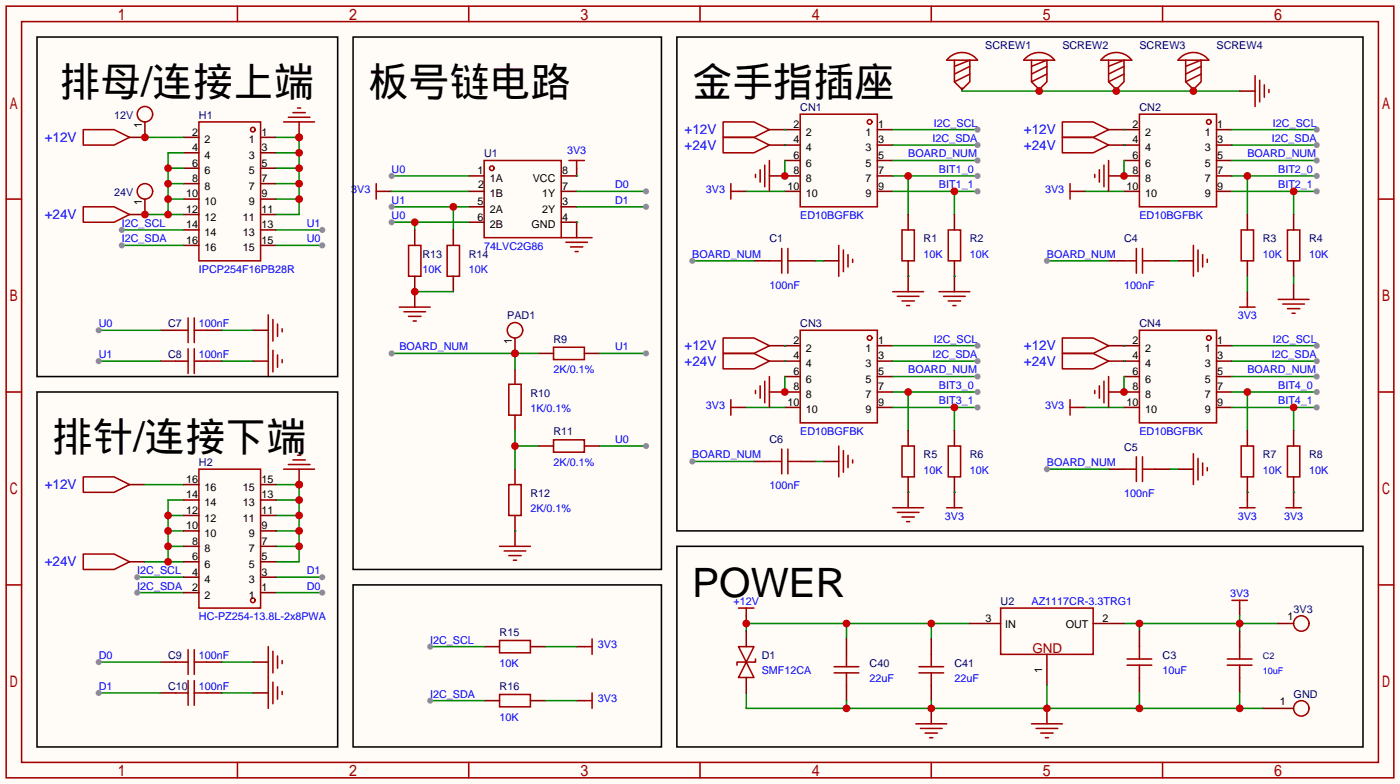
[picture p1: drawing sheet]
<svg xmlns="http://www.w3.org/2000/svg" width="231mm" height="129mm" viewBox="0 0 231 129" stroke-linecap="round" stroke-linejoin="round" font-family="sans-serif">
<path d="M0 0h230.6v129h-230.6z" fill="#fffcf7"/>
<g fill="none" stroke="#a10000" stroke-width=".25">
<path d="M1 1h228.6v127h-228.6zM3.6 3.6h223.5v121.9h-223.5zM39.1 1v2.6M77.2 1v2.6M115.3 1v2.6M131.8 18.8h12.7v15.2h-12.7zM153.4 1v2.6M187.7 18.8h12.7v15.2h-12.7zM191.5 1v2.6M1 32.8h2.6M227.1 32.8h2.5M131.8 54.4h12.7v15.2h-12.7z"/>
<path d="M187.7 54.4h12.7v15.2h-12.7zM1 64.5h2.6M227.1 64.5h2.5M1 96.3h2.6M202.9 98.8h2.6M204.2 98.8v1.3M227.1 96.3h2.5M121.7 100.1h2.5M122.9 100.1v1.2M39.1 125.5v2.5M77.2 125.5v2.5M115.3 125.5v2.5"/>
<path d="M153.4 125.5v2.5M191.5 125.5v2.5"/>
<circle cx="143.3" cy="20.1" r=".38"/>
<circle cx="199.1" cy="20.1" r=".38"/>
<circle cx="143.3" cy="55.6" r=".38"/>
<circle cx="199.1" cy="55.6" r=".38"/>
</g>
<g fill="none" stroke="#870000" stroke-width=".25">
<path d="M129.3 21.3h2.5M129.3 31.5h2.5M129.3 23.9h2.5M129.3 29h2.5M129.3 26.4h2.5M144.5 21.3h2.6M144.5 31.5h2.6M144.5 23.9h2.6M144.5 29h2.6M144.5 26.4h2.6M185.2 21.3h2.5M185.2 31.5h2.5"/>
<path d="M185.2 23.9h2.5M185.2 29h2.5M185.2 26.4h2.5M200.4 21.3h2.5M200.4 31.5h2.5M200.4 23.9h2.5M200.4 29h2.5M200.4 26.4h2.5M129.3 56.9h2.5M129.3 59.4h2.5M144.5 56.9h2.6M144.5 59.4h2.6"/>
<path d="M185.2 56.9h2.5M185.2 59.4h2.5M200.4 56.9h2.5M200.4 59.4h2.5M129.3 67.1h2.5M129.3 64.5h2.5M129.3 62h2.5M144.5 67.1h2.6M144.5 64.5h2.6M144.5 62h2.6M185.2 67.1h2.5M185.2 64.5h2.5"/>
<path d="M185.2 62h2.5M200.4 67.1h2.5M200.4 64.5h2.5M200.4 62h2.5M122.9 101.3v1.3M204.2 100.1v1.2"/>
</g>
<path d="M185.2 102.6h25.4M187.7 102.6v1.3M204.2 101.3v2.6" fill="none" stroke="#008700" stroke-width=".25"/>
<g fill="#c00">
<circle cx="187.7" cy="102.6" r=".63"/>
<circle cx="204.2" cy="102.6" r=".63"/>
</g>
<path d="M139.4 102.6v2.6M153.4 102.6v2.6M159.8 102.6h-36.9v1.3" fill="none" stroke="#008700" stroke-width=".25"/>
<g fill="#c00">
<circle cx="153.4" cy="102.6" r=".63"/>
<circle cx="139.4" cy="102.6" r=".63"/>
<circle cx="122.9" cy="102.6" r=".63"/>
</g>
<g fill="none" stroke="#870000" stroke-width=".25">
<path d="M23.9 20.1v2.5h-2.6M23.9 32.8v2.5h-2.6M63.2 31.5h1.3M95 27.7v1.3M121.7 31.5h1.2M126.7 21.3h2.6M126.7 23.9h2.6M177.5 31.5h1.3M182.6 21.3h2.6M182.6 23.9h2.6M126.7 56.9h2.6M126.7 59.4h2.6"/>
<path d="M182.6 56.9h2.6M182.6 59.4h2.6M205.5 48v1.3M21.3 79.8h2.6M121.7 67.1h1.2M177.5 67.1h1.3M21.3 92.5h2.6M157.2 81v1.3M205.5 81v1.3M213.1 81v1.3M95 115.3h1.3M95 106.4h1.3"/>
<path d="M139.4 105.2v2.5M139.4 112.8v2.5M153.4 105.2v2.5M153.4 112.8v2.5M153.4 116.6v2.5M159.8 102.6h5M172.5 107.7v5.1M172.5 116.6v2.5M180.1 102.6h5.1M187.7 103.9v2.5M187.7 111.5v2.5M204.2 103.9v2.5"/>
<path d="M204.2 111.5v2.5M208 116.6h5.1M210.6 102.6h2.5"/>
</g>
<g fill="none" stroke="#a10000" stroke-width=".25">
<path d="M13.7 21.3h5.1l2.5 1.3-2.5 1.3h-5.1zM13.7 34h5.1l2.5 1.3-2.5 1.3h-5.1zM62 31.5h1.2M62 30.2v2.6M93.7 26.4h2.6M95 26.4v1.3M119.1 22.6h5.1l2.5 1.3-2.5 1.2h-5.1zM119.1 20.1h5.1l2.5 1.2-2.5 1.3h-5.1zM120.4 31.5h1.3M120.4 30.2v2.6M175 20.1h5.1l2.5 1.2-2.5 1.3h-5.1zM175 22.6h5.1l2.5 1.3-2.5 1.2h-5.1z"/>
<path d="M176.3 30.2v2.6M176.3 31.5h1.2M119.1 58.2h5.1l2.5 1.2-2.5 1.3h-5.1zM119.1 55.6h5.1l2.5 1.3-2.5 1.3h-5.1zM175 55.6h5.1l2.5 1.3-2.5 1.3h-5.1zM175 58.2h5.1l2.5 1.2-2.5 1.3h-5.1zM204.2 50.5h2.6M205.5 49.3v1.2M13.7 78.5h5.1l2.5 1.3-2.5 1.2h-5.1zM120.4 67.1h1.3M120.4 65.8v2.5M176.3 65.8v2.5"/>
<path d="M176.3 67.1h1.2M13.7 91.2h5.1l2.5 1.3-2.5 1.2h-5.1zM156 83.6h2.5M157.2 82.3v1.3M204.2 83.6h2.6M205.5 82.3v1.3M211.8 83.6h2.6M213.1 82.3v1.3M96.3 115.3h1.2M96.3 106.4h1.2M97.5 105.2v2.5M97.5 114v2.6"/>
<path d="M137.4 110.7h4.1M137.4 109.7h4.1M139.4 107.7v2M139.4 110.7v2.1M150.9 119.1h5.1M151.4 110.7h4M151.4 109.7h4M151.6 119.9h3.6M153.4 107.7v2M153.4 110.7v2.1M164.8 100.1h15.3v7.6h-15.3zM169.9 119.1h5.1"/>
<path d="M170.7 119.9h3.5M185.7 109.5h4M185.7 108.5h4M187.7 106.4v2.1M187.7 109.5v2M202.2 109.5h4M202.2 108.5h4M204.2 106.4v2.1M204.2 109.5v2M152.4 120.7h2M153.2 121.4h.5M171.4 120.7h2.1"/>
<path d="M172.2 121.4h.5"/>
<circle cx="23.9" cy="18.8" r="1.27"/>
<circle cx="23.9" cy="31.5" r="1.27"/>
<circle cx="214.4" cy="102.6" r="1.27"/>
<circle cx="214.4" cy="116.6" r="1.27"/>
</g>
<path d="M122.9 114v2.6h85.1M139.4 115.3v1.3M153.4 115.3v1.3M172.5 112.8v3.8M187.7 114v2.6M204.2 114v2.6" fill="none" stroke="#008700" stroke-width=".25"/>
<g fill="#c00">
<circle cx="172.5" cy="116.6" r=".63"/>
<circle cx="153.4" cy="116.6" r=".63"/>
<circle cx="187.7" cy="116.6" r=".63"/>
<circle cx="204.2" cy="116.6" r=".63"/>
<circle cx="139.4" cy="116.6" r=".63"/>
</g>
<path d="M122.9 31.5h6.4M178.8 31.5h6.4M147.1 56.9h13.9M122.9 67.1h6.4M178.8 67.1h6.4" fill="none" stroke="#008700" stroke-width=".25"/>
<circle cx="161" cy="56.9" r=".51" fill="#999"/>
<path d="M202.9 21.3h14" fill="none" stroke="#008700" stroke-width=".25"/>
<circle cx="216.9" cy="21.3" r=".51" fill="#999"/>
<path d="M147.1 21.3h13.9" fill="none" stroke="#008700" stroke-width=".25"/>
<circle cx="161" cy="21.3" r=".51" fill="#999"/>
<path d="M202.9 56.9h14" fill="none" stroke="#008700" stroke-width=".25"/>
<circle cx="216.9" cy="56.9" r=".51" fill="#999"/>
<path d="M147.1 59.4h13.9" fill="none" stroke="#008700" stroke-width=".25"/>
<circle cx="161" cy="59.4" r=".51" fill="#999"/>
<path d="M147.1 23.9h13.9" fill="none" stroke="#008700" stroke-width=".25"/>
<circle cx="161" cy="23.9" r=".51" fill="#999"/>
<path d="M202.9 59.4h14" fill="none" stroke="#008700" stroke-width=".25"/>
<circle cx="216.9" cy="59.4" r=".51" fill="#999"/>
<g fill="none" stroke="#870000" stroke-width=".25">
<path d="M126.7 29h2.6M182.6 29h2.6M41.7 59.4h2.5M41.7 54.4h2.5M135.6 42.9h2.6M149.6 45.5v2.5M157.2 45.5v2.5M194.1 42.9h2.5M213.1 46.7v2.6M126.7 64.5h2.6M135.6 75.9h2.6M182.6 64.5h2.6"/>
<path d="M194.1 77.2h2.5M149.6 81v2.6M41.7 109h2.5M41.7 114h2.5"/>
</g>
<g fill="none" stroke="#a10000" stroke-width=".25">
<path d="M124.5 28.7v.5M125.2 27.9v2.1M126 27.2v3.5M126.7 26.4v5.1M180.3 28.7v.5M181.1 27.9v2.1M181.9 27.2v3.5M182.6 26.4v5.1M44.2 51.8v10.2M45 52.6v3.5M45 57.7v3.5M45.7 53.3v2.1"/>
<path d="M45.7 58.4v2.1M46.5 54.1v.5M46.5 59.2v.5M138.2 40.4v5.1M138.9 41.1v3.6M139.7 41.9v2M140.5 42.7v.5M147.1 48h5M147.8 48.8h3.6M148.6 49.5h2M149.4 50.3h.5M154.7 48h5.1"/>
<path d="M155.4 48.8h3.6M156.2 49.5h2M157 50.3h.5M196.6 40.4v5.1M197.4 41.1v3.6M198.1 41.9v2M198.9 42.7v.5M210.6 49.3h5M211.3 50h3.6M212.1 50.8h2M212.9 51.6h.5M124.5 64.3v.5"/>
<path d="M125.2 63.5v2M126 62.7v3.6M126.7 62v5.1M138.2 73.4v5.1M138.9 74.2v3.5M139.7 74.9v2.1M140.5 75.7v.5M180.3 64.3v.5M181.1 63.5v2M181.9 62.7v3.6M182.6 62v5.1M196.6 74.7v5.1"/>
<path d="M197.4 75.4v3.6M198.1 76.2v2M198.9 77v.5M147.1 83.6h5M147.8 84.3h3.6M148.6 85.1h2M149.4 85.9h.5M44.2 106.4v10.2M45 107.2v3.5M45 112.3v3.5M45.7 108v2M45.7 113v2.1"/>
<path d="M46.5 108.7v.5M46.5 113.8v.5"/>
</g>
<path d="M185.2 26.4v2.6" fill="none" stroke="#008700" stroke-width=".25"/>
<circle cx="185.2" cy="29" r=".63" fill="#c00"/>
<path d="M129.3 26.4v2.6" fill="none" stroke="#008700" stroke-width=".25"/>
<circle cx="129.3" cy="29" r=".63" fill="#c00"/>
<path d="M129.3 62v2.5" fill="none" stroke="#008700" stroke-width=".25"/>
<circle cx="129.3" cy="64.5" r=".63" fill="#c00"/>
<path d="M185.2 62v2.5" fill="none" stroke="#008700" stroke-width=".25"/>
<circle cx="185.2" cy="64.5" r=".63" fill="#c00"/>
<path d="M129.3 21.3h.1M129.3 23.9h.1M147.1 26.4h13.9M185.2 21.3h.1M185.2 23.9h.1M129.3 56.9h.1M129.3 59.4h.1M185.2 56.9h.1M185.2 59.4h.1" fill="none" stroke="#008700" stroke-width=".25"/>
<circle cx="161" cy="26.4" r=".51" fill="#999"/>
<path d="M202.9 62h14" fill="none" stroke="#008700" stroke-width=".25"/>
<circle cx="216.9" cy="62" r=".51" fill="#999"/>
<path d="M202.9 26.4h14" fill="none" stroke="#008700" stroke-width=".25"/>
<circle cx="216.9" cy="26.4" r=".51" fill="#999"/>
<path d="M147.1 62h13.9" fill="none" stroke="#008700" stroke-width=".25"/>
<circle cx="161" cy="62" r=".51" fill="#999"/>
<path d="M147.1 64.5h13.9M149.6 64.5v6.4" fill="none" stroke="#008700" stroke-width=".25"/>
<circle cx="149.6" cy="64.5" r=".63" fill="#c00"/>
<circle cx="161" cy="64.5" r=".51" fill="#999"/>
<path d="M202.9 29h14M205.5 29v6.3" fill="none" stroke="#008700" stroke-width=".25"/>
<circle cx="205.5" cy="29" r=".63" fill="#c00"/>
<circle cx="216.9" cy="29" r=".51" fill="#999"/>
<path d="M147.1 29h13.9M149.6 29v6.3" fill="none" stroke="#008700" stroke-width=".25"/>
<circle cx="149.6" cy="29" r=".63" fill="#c00"/>
<circle cx="161" cy="29" r=".51" fill="#999"/>
<path d="M202.9 64.5h14M205.5 64.5v6.4" fill="none" stroke="#008700" stroke-width=".25"/>
<circle cx="205.5" cy="64.5" r=".63" fill="#c00"/>
<circle cx="216.9" cy="64.5" r=".51" fill="#999"/>
<path d="M147.1 67.1h13.9M157.2 67.1v3.8" fill="none" stroke="#008700" stroke-width=".25"/>
<circle cx="157.2" cy="67.1" r=".63" fill="#c00"/>
<circle cx="161" cy="67.1" r=".51" fill="#999"/>
<path d="M147.1 31.5h13.9M157.2 31.5v3.8" fill="none" stroke="#008700" stroke-width=".25"/>
<circle cx="157.2" cy="31.5" r=".63" fill="#c00"/>
<circle cx="161" cy="31.5" r=".51" fill="#999"/>
<path d="M202.9 31.5h14M213.1 31.5v3.8" fill="none" stroke="#008700" stroke-width=".25"/>
<circle cx="213.1" cy="31.5" r=".63" fill="#c00"/>
<circle cx="216.9" cy="31.5" r=".51" fill="#999"/>
<path d="M202.9 67.1h14M213.1 67.1v3.8" fill="none" stroke="#008700" stroke-width=".25"/>
<circle cx="213.1" cy="67.1" r=".63" fill="#c00"/>
<circle cx="216.9" cy="67.1" r=".51" fill="#999"/>
<g fill="none" stroke="#a10000" stroke-width=".25">
<path d="M32.8 20.1h10.1v22.8h-10.1zM148.6 37.8h2v5.1h-2zM156.2 37.8h2v5.1h-2zM204.5 37.8h2v5.1h-2zM212.1 37.8h2v5.1h-2zM148.6 73.4h2v5.1h-2zM156.2 73.4h2v5.1h-2zM204.5 73.4h2v5.1h-2zM212.1 73.4h2v5.1h-2z"/>
<circle cx="41.7" cy="21.3" r=".38"/>
</g>
<g fill="none" stroke="#870000" stroke-width=".25">
<path d="M30.2 37.8h2.6M30.2 35.3h2.6M30.2 32.8h2.6M30.2 22.6h2.6M30.2 30.2h2.6M30.2 27.7h2.6M30.2 25.1h2.6M42.9 37.8h2.6M42.9 35.3h2.6M42.9 32.8h2.6M42.9 22.6h2.6M42.9 30.2h2.6"/>
<path d="M42.9 27.7h2.6M42.9 25.1h2.6M149.6 35.3v2.5M157.2 35.3v2.5M205.5 35.3v2.5M213.1 35.3v2.5M30.2 40.4h2.6M42.9 40.4h2.6M149.6 42.9v2.6M157.2 42.9v2.6M205.5 42.9v2.6M213.1 42.9v2.6"/>
<path d="M149.6 70.9v2.5M149.6 78.5v2.5M157.2 70.9v2.5M157.2 78.5v2.5M205.5 70.9v2.5M205.5 78.5v2.5M213.1 70.9v2.5M213.1 78.5v2.5"/>
</g>
<path d="M23.9 35.3h6.3M27.7 27.7h2.5M27.7 30.2h2.5M27.7 32.8h2.5M30.2 25.1h-2.5v10.2M149.6 45.5h.1M157.2 45.5h.1M213.1 45.5v1.2M205.5 81h.1M213.1 81h.1" fill="none" stroke="#008700" stroke-width=".25"/>
<g fill="#c00">
<circle cx="27.7" cy="27.7" r=".63"/>
<circle cx="27.7" cy="30.2" r=".63"/>
<circle cx="27.7" cy="32.8" r=".63"/>
<circle cx="27.7" cy="35.3" r=".63"/>
<circle cx="23.9" cy="35.3" r=".63"/>
</g>
<path d="M23.9 92.5h6.3M27.7 89.9h2.5M27.7 87.4h2.5M27.7 84.8h2.5M30.2 82.3h-2.5v10.2" fill="none" stroke="#008700" stroke-width=".25"/>
<g fill="#c00">
<circle cx="27.7" cy="92.5" r=".63"/>
<circle cx="27.7" cy="89.9" r=".63"/>
<circle cx="27.7" cy="87.4" r=".63"/>
<circle cx="27.7" cy="84.8" r=".63"/>
</g>
<path d="M23.9 22.6h6.3M23.9 79.8h6.3" fill="none" stroke="#008700" stroke-width=".25"/>
<circle cx="23.9" cy="22.6" r=".63" fill="#c00"/>
<path d="M22.6 97.5h7.6" fill="none" stroke="#008700" stroke-width=".25"/>
<circle cx="22.6" cy="97.5" r=".51" fill="#999"/>
<path d="M20.1 40.4h10.1" fill="none" stroke="#008700" stroke-width=".25"/>
<circle cx="20.1" cy="40.4" r=".51" fill="#999"/>
<path d="M20.1 37.8h10.1" fill="none" stroke="#008700" stroke-width=".25"/>
<circle cx="20.1" cy="37.8" r=".51" fill="#999"/>
<path d="M22.6 95h7.6" fill="none" stroke="#008700" stroke-width=".25"/>
<circle cx="22.6" cy="95" r=".51" fill="#999"/>
<path d="M45.5 22.6h3.8v12.7h-3.8M45.5 32.8h3.8M45.5 30.2h3.8M45.5 27.7h3.8M45.5 25.1h3.8" fill="none" stroke="#008700" stroke-width=".25"/>
<g fill="#c00">
<circle cx="49.3" cy="32.8" r=".63"/>
<circle cx="49.3" cy="30.2" r=".63"/>
<circle cx="49.3" cy="27.7" r=".63"/>
<circle cx="49.3" cy="25.1" r=".63"/>
<circle cx="49.3" cy="22.6" r=".63"/>
</g>
<path d="M45.5 95h7.6" fill="none" stroke="#008700" stroke-width=".25"/>
<circle cx="53.1" cy="95" r=".51" fill="#999"/>
<path d="M45.5 79.8h3.8v12.7h-3.8M45.5 82.3h3.8M45.5 84.8h3.8M45.5 87.4h3.8M45.5 89.9h3.8" fill="none" stroke="#008700" stroke-width=".25"/>
<g fill="#c00">
<circle cx="49.3" cy="79.8" r=".63"/>
<circle cx="49.3" cy="82.3" r=".63"/>
<circle cx="49.3" cy="84.8" r=".63"/>
<circle cx="49.3" cy="87.4" r=".63"/>
<circle cx="49.3" cy="89.9" r=".63"/>
</g>
<path d="M49.3 77.2v2.6" fill="none" stroke="#870000" stroke-width=".25"/>
<circle cx="49.3" cy="79.8" r=".63" fill="#c00"/>
<path d="M46.7 77.2h5.1M47.5 76.5h3.6M48.3 75.7h2M49 74.9h.5" fill="none" stroke="#a10000" stroke-width=".25"/>
<path d="M49.3 20.1v2.5" fill="none" stroke="#870000" stroke-width=".25"/>
<circle cx="49.3" cy="22.6" r=".63" fill="#c00"/>
<g fill="none" stroke="#a10000" stroke-width=".25">
<path d="M47.5 19.3h3.6M48.3 18.5h2M49 17.8h.5M46.7 20.1h5.1M32.8 77.2h10.1v22.9h-10.1z"/>
<circle cx="41.7" cy="98.8" r=".38"/>
</g>
<g fill="none" stroke="#870000" stroke-width=".25">
<path d="M30.2 79.8h2.6M42.9 79.8h2.6M30.2 97.5h2.6M30.2 95h2.6M30.2 82.3h2.6M30.2 92.5h2.6M30.2 84.8h2.6M30.2 89.9h2.6M30.2 87.4h2.6M42.9 97.5h2.6M42.9 95h2.6M42.9 82.3h2.6"/>
<path d="M42.9 92.5h2.6M42.9 84.8h2.6M42.9 89.9h2.6M42.9 87.4h2.6"/>
</g>
<path d="M45.5 97.5h7.6" fill="none" stroke="#008700" stroke-width=".25"/>
<circle cx="53.1" cy="97.5" r=".51" fill="#999"/>
<path d="M45.5 40.4h7.6" fill="none" stroke="#008700" stroke-width=".25"/>
<circle cx="53.1" cy="40.4" r=".51" fill="#999"/>
<g fill="none" stroke="#a10000" stroke-width=".25">
<path d="M79.8 26.4h12.7v12.7h-12.7z"/>
<circle cx="81" cy="27.7" r=".38"/>
</g>
<path d="M77.2 29h2.6M77.2 31.5h2.6M77.2 34h2.6M77.2 36.6h2.6M92.5 29h2.5M92.5 31.5h2.5M92.5 34h2.5M92.5 36.6h2.5" fill="none" stroke="#870000" stroke-width=".25"/>
<path d="M64.5 29h12.7" fill="none" stroke="#008700" stroke-width=".25"/>
<circle cx="64.5" cy="29" r=".51" fill="#999"/>
<path d="M64.5 31.5h12.7M64.5 34h12.7M74.7 34v3.8" fill="none" stroke="#008700" stroke-width=".25"/>
<circle cx="74.7" cy="34" r=".63" fill="#c00"/>
<circle cx="64.5" cy="34" r=".51" fill="#999"/>
<path d="M202.9 23.9h14" fill="none" stroke="#008700" stroke-width=".25"/>
<circle cx="216.9" cy="23.9" r=".51" fill="#999"/>
<path d="M64.5 36.6h12.7M68.3 36.6v1.2" fill="none" stroke="#008700" stroke-width=".25"/>
<circle cx="68.3" cy="36.6" r=".63" fill="#c00"/>
<circle cx="64.5" cy="36.6" r=".51" fill="#999"/>
<path d="M95 29h.1M95 34h11.4" fill="none" stroke="#008700" stroke-width=".25"/>
<circle cx="106.4" cy="34" r=".51" fill="#999"/>
<path d="M95 31.5h11.4" fill="none" stroke="#008700" stroke-width=".25"/>
<circle cx="106.4" cy="31.5" r=".51" fill="#999"/>
<path d="M95 36.6v2.5M68.3 48v2.5M88.6 58.2h2.6M96.3 58.2h2.5M84.8 60.7v2.5M84.8 68.3v2.6M84.8 77.2v2.6M88.6 73.4h2.6M96.3 73.4h2.5M84.8 84.8v5.1" fill="none" stroke="#870000" stroke-width=".25"/>
<g fill="none" stroke="#a10000" stroke-width=".25">
<path d="M92.5 39.1h5M93.2 39.9h3.6M65.8 50.5h5.1M66.5 51.3h3.6M67.3 52.1h2M68.1 52.8h.5M91.2 57.2h5.1v2h-5.1zM94 40.6h2M94.7 41.4h.5M83.8 63.2h2.1v5.1h-2.1zM83.8 79.8h2.1v5h-2.1zM91.2 72.4h5.1v2h-5.1z"/>
<path d="M82.3 89.9h5.1M83.1 90.7h3.5M83.8 91.4h2.1M84.6 92.2h.5"/>
</g>
<path d="M95 36.6h.1M64.5 58.2h24.1M84.8 58.2v2.5" fill="none" stroke="#008700" stroke-width=".25"/>
<circle cx="84.8" cy="58.2" r=".63" fill="#c00"/>
<circle cx="64.5" cy="58.2" r=".51" fill="#999"/>
<path d="M84.8 70.9v6.3M84.8 73.4h3.8" fill="none" stroke="#008700" stroke-width=".25"/>
<circle cx="84.8" cy="73.4" r=".63" fill="#c00"/>
<path d="M98.8 58.2h7.6" fill="none" stroke="#008700" stroke-width=".25"/>
<circle cx="106.4" cy="58.2" r=".51" fill="#999"/>
<path d="M98.8 73.4h7.6" fill="none" stroke="#008700" stroke-width=".25"/>
<circle cx="106.4" cy="73.4" r=".51" fill="#999"/>
<path d="M84.8 87.4h.1" fill="none" stroke="#008700" stroke-width=".25"/>
<circle cx="84.8" cy="54.4" r="1.27" fill="none" stroke="#a10000" stroke-width=".25"/>
<path d="M84.8 55.6v2.6" fill="none" stroke="#870000" stroke-width=".25"/>
<circle cx="84.8" cy="58.2" r=".63" fill="#c00"/>
<path d="M67.3 40.4h2v5.1h-2zM73.7 40.4h2v5.1h-2zM82.3 114.3h5.1v2h-5.1zM82.3 105.4h5.1v2h-5.1z" fill="none" stroke="#a10000" stroke-width=".25"/>
<path d="M68.3 37.8v2.6M74.7 37.8v2.6M68.3 45.5v2.5M74.7 45.5v2.5M79.8 115.3h2.5M79.8 106.4h2.5M87.4 115.3h2.5M87.4 106.4h2.5" fill="none" stroke="#870000" stroke-width=".25"/>
<path d="M68.3 48h6.4" fill="none" stroke="#008700" stroke-width=".25"/>
<circle cx="68.3" cy="48" r=".63" fill="#c00"/>
<path d="M45.5 37.8h7.6" fill="none" stroke="#008700" stroke-width=".25"/>
<circle cx="53.1" cy="37.8" r=".51" fill="#999"/>
<path d="M6.1 6.1h49.5v55.9h-49.5zM58.2 6.1h50.8v87.6h-50.8zM111.5 6.1h113v81.3h-113zM6.1 64.5h49.5v58.4h-49.5zM111.5 89.9h113v33h-113z" fill="none" stroke="#000" stroke-width=".25"/>
<g fill="none" stroke="#a10000" stroke-width=".25">
<path d="M29 59.4h2M29 54.4h2M31 52.3v4.1M31 57.4v4.1M32 52.3v4.1M32 57.4v4.1M32 59.4h2M32 54.4h2M126.7 42.9h2.1M128.8 40.9v4.1M129.8 40.9v4.1M129.8 42.9h2"/>
<path d="M185.2 42.9h2M187.2 40.9v4.1M188.2 40.9v4.1M188.2 42.9h2M126.7 75.9h2.1M128.8 73.9v4.1M129.8 75.9h2M129.8 73.9v4.1M185.2 77.2h2M187.2 75.2v4M188.2 77.2h2M188.2 75.2v4"/>
<path d="M29 109h2M29 114h2M31 106.9v4.1M31 112v4.1M32 109h2M32 106.9v4.1M32 112v4.1M32 114h2M121.7 106.4h2.5l-1.3 2.6zM122.9 109l1.3 2.5h-2.5zM124.5 108.5v.5h-3.1v.5"/>
</g>
<g fill="none" stroke="#870000" stroke-width=".25">
<path d="M26.4 59.4h2.6M26.4 54.4h2.6M34 59.4h2.6M34 54.4h2.6M124.2 42.9h2.5M131.8 42.9h2.6M182.6 42.9h2.6M190.2 42.9h2.6M124.2 75.9h2.5M131.8 75.9h2.6M182.6 77.2h2.6M190.2 77.2h2.6"/>
<path d="M26.4 109h2.6M26.4 114h2.6M34 109h2.6M34 114h2.6M122.9 103.9v2.5M122.9 111.5v2.5"/>
</g>
<path d="M16.3 109h10.1" fill="none" stroke="#008700" stroke-width=".25"/>
<circle cx="16.3" cy="109" r=".51" fill="#999"/>
<path d="M16.3 114h10.1" fill="none" stroke="#008700" stroke-width=".25"/>
<circle cx="16.3" cy="114" r=".51" fill="#999"/>
<path d="M16.3 54.4h10.1" fill="none" stroke="#008700" stroke-width=".25"/>
<circle cx="16.3" cy="54.4" r=".51" fill="#999"/>
<path d="M16.3 59.4h10.1" fill="none" stroke="#008700" stroke-width=".25"/>
<circle cx="16.3" cy="59.4" r=".51" fill="#999"/>
<path d="M114 42.9h10.2" fill="none" stroke="#008700" stroke-width=".25"/>
<circle cx="114" cy="42.9" r=".51" fill="#999"/>
<path d="M114 75.9h10.2" fill="none" stroke="#008700" stroke-width=".25"/>
<circle cx="114" cy="75.9" r=".51" fill="#999"/>
<path d="M172.5 77.2h10.1" fill="none" stroke="#008700" stroke-width=".25"/>
<circle cx="172.5" cy="77.2" r=".51" fill="#999"/>
<path d="M172.5 42.9h10.1" fill="none" stroke="#008700" stroke-width=".25"/>
<circle cx="172.5" cy="42.9" r=".51" fill="#999"/>
<path d="M36.6 59.4h5.1M36.6 54.4h5.1M134.4 42.9h1.2M192.8 42.9h1.3M134.4 75.9h1.2M192.8 77.2h1.3M36.6 109h5.1M36.6 114h5.1M70.9 115.3h8.9" fill="none" stroke="#008700" stroke-width=".25"/>
<circle cx="70.9" cy="115.3" r=".51" fill="#999"/>
<path d="M70.9 106.4h8.9" fill="none" stroke="#008700" stroke-width=".25"/>
<circle cx="70.9" cy="106.4" r=".51" fill="#999"/>
<path d="M158.5 15h45.7M89.9 106.4h5.1M89.9 115.3h5.1" fill="none" stroke="#008700" stroke-width=".25"/>
<path d="M58.2 96.3h50.8v26.6h-50.8z" fill="none" stroke="#000" stroke-width=".25"/>
<g fill="none" stroke="#a10000" stroke-width=".25">
<path d="M156.4 9.4a3.2 3.2 0 0 1 4.6 .5h-5zM157.2 9.9v3.6l1.3 1.2 1.3-1.2v-3.6l-2.6 1M159.8 10.9l-2.6 1.3M159.8 12.2l-2.6 1.3M169.1 9.4a3.2 3.2 0 0 1 4.6 .5h-5zM169.9 9.9v3.6l1.3 1.2 1.3-1.2v-3.6l-2.6 1M172.5 10.9l-2.6 1.3M172.5 12.2l-2.6 1.3M181.8 9.4a3.2 3.2 0 0 1 4.6 .5h-5zM182.6 9.9v3.6l1.3 1.2 1.3-1.2v-3.6l-2.6 1M185.2 10.9l-2.6 1.3M185.2 12.2l-2.6 1.3"/>
<path d="M194.5 9.4a3.2 3.2 0 0 1 4.6 .5h-5zM195.3 9.9v3.6l1.3 1.2 1.3-1.2v-3.6l-2.6 1M197.9 10.9l-2.6 1.3M197.9 12.2l-2.6 1.3"/>
</g>
<path d="M158.5 14.5v.5M171.2 14.5v.5M183.9 14.5v.5M196.6 14.5v.5" fill="none" stroke="#870000" stroke-width=".25"/>
<g fill="#c00">
<circle cx="171.2" cy="15" r=".63"/>
<circle cx="183.9" cy="15" r=".63"/>
<circle cx="196.6" cy="15" r=".63"/>
</g>
<path d="M204.2 15h2.6" fill="none" stroke="#870000" stroke-width=".25"/>
<path d="M206.8 12.4v5.1M207.5 13.2v3.6M208.3 14v2M209 14.7v.5" fill="none" stroke="#a10000" stroke-width=".25"/>
<path d="M205.5 45.5v2.5M149.6 81h.1M157.2 81h.1" fill="none" stroke="#008700" stroke-width=".25"/>
<g font-size="6.7">
<text x="9.9" y="15.7">排母/连接上端</text>
<text x="60.7" y="15.7">板号链电路</text>
<text x="114" y="15.7">金手指插座</text>
<text x="8.6" y="74.2">排针/连接下端</text>
<text x="114" y="98.3">POWER</text>
</g>
<g font-size="2.2" fill="#00f">
<text x="7.4" y="23.4">+12V</text>
<text x="112.8" y="22.1">+12V</text>
<text x="168.7" y="22.1">+12V</text>
<text x="112.8" y="24.6">+24V</text>
<text x="168.7" y="24.6">+24V</text>
<text x="7.4" y="36.1">+24V</text>
<text x="112.8" y="57.7">+12V</text>
<text x="168.7" y="57.7">+12V</text>
<text x="112.8" y="60.2">+24V</text>
<text x="168.7" y="60.2">+24V</text>
<text x="7.4" y="80.5">+12V</text>
<text x="7.4" y="93.2">+24V</text>
</g>
<text font-size="2.2" fill="#a00000" x="170.1" y="107.4">GND</text>
<g font-size="1.8" fill="#000080">
<text x="162.3" y="8.1">SCREW1</text>
<text x="175" y="8.1">SCREW2</text>
<text x="187.7" y="8.1">SCREW3</text>
<text x="200.4" y="8.1">SCREW4</text>
<text x="18.8" y="19.6">12V</text>
<text x="32.8" y="19.6">H1</text>
<text x="131.8" y="18.3">CN1</text>
<text x="187.7" y="18.3">CN2</text>
<text x="79.8" y="25.9">U1</text>
<text x="18.8" y="32.3">24V</text>
<text x="126.7" y="39.9">C1</text>
<text x="152.1" y="39.9">R1</text>
<text x="159.8" y="39.9">R2</text>
<text x="185.2" y="39.9">C4</text>
<text x="208" y="39.9">R3</text>
<text x="215.6" y="39.9">R4</text>
<text x="69.6" y="42.4">R13</text>
<text x="77.2" y="42.4">R14</text>
<text x="27.7" y="53.8">C7</text>
<text x="83.6" y="52.6">PAD1</text>
<text x="131.8" y="53.8">CN3</text>
<text x="187.7" y="53.8">CN4</text>
<text x="27.7" y="58.9">C8</text>
<text x="91.2" y="56.4">R9</text>
<text x="87.4" y="65.3">R10</text>
<text x="91.2" y="71.6">R11</text>
<text x="32.8" y="76.7">H2</text>
<text x="126.7" y="72.9">C6</text>
<text x="152.1" y="75.4">R5</text>
<text x="159.8" y="75.4">R6</text>
<text x="185.2" y="74.2">C5</text>
<text x="208" y="75.4">R7</text>
<text x="215.6" y="75.4">R8</text>
<text x="87.4" y="81.8">R12</text>
<text x="164.8" y="99.6">U2</text>
<text x="213.1" y="100.8">3V3</text>
<text x="82.3" y="104.6">R15</text>
<text x="27.7" y="108.5">C9</text>
<text x="27.7" y="113.5">C10</text>
<text x="82.3" y="113.5">R16</text>
<text x="125.5" y="108.5">D1</text>
<text x="143.3" y="109.7">C40</text>
<text x="157.2" y="109.7">C41</text>
<text x="191.5" y="108.5">C3</text>
<text x="213.1" y="114.8">GND</text>
</g>
<g font-size="1.8">
<text x="23.4" y="21.1" transform="rotate(-90 23.4 21.1)">1</text>
<text x="31.7" y="22.3">2</text>
<text x="33.7" y="23.6">2</text>
<text x="41" y="23.6">1</text>
<text x="43.1" y="22.3">1</text>
<text x="130.7" y="23.6">4</text>
<text x="130.7" y="21.1">2</text>
<text x="132.8" y="22.3">2</text>
<text x="142.6" y="22.3">1</text>
<text x="144.7" y="21.1">1</text>
<text x="144.7" y="23.6">3</text>
<text x="186.6" y="23.6">4</text>
<text x="186.6" y="21.1">2</text>
<text x="188.6" y="22.3">2</text>
<text x="198.5" y="22.3">1</text>
<text x="200.5" y="21.1">1</text>
<text x="200.5" y="23.6">3</text>
<text x="31.7" y="30">8</text>
<text x="31.7" y="27.4">6</text>
<text x="31.7" y="24.9">4</text>
<text x="33.7" y="28.7">6</text>
<text x="33.7" y="26.1">4</text>
<text x="41" y="28.7">5</text>
<text x="41" y="26.1">3</text>
<text x="43.1" y="30">7</text>
<text x="43.1" y="27.4">5</text>
<text x="43.1" y="24.9">3</text>
<text x="78.6" y="28.7">1</text>
<text x="80.7" y="30">1A</text>
<text x="87.8" y="30">VCC</text>
<text x="92.6" y="28.7">8</text>
<text x="130.7" y="28.7">8</text>
<text x="130.7" y="26.1">6</text>
<text x="132.8" y="30">8</text>
<text x="132.8" y="27.4">6</text>
<text x="132.8" y="24.9">4</text>
<text x="142.6" y="24.9">3</text>
<text x="142.6" y="27.4">5</text>
<text x="142.6" y="30">7</text>
<text x="144.7" y="26.1">5</text>
<text x="144.7" y="28.7">7</text>
<text x="186.6" y="28.7">8</text>
<text x="186.6" y="26.1">6</text>
<text x="188.6" y="30">8</text>
<text x="188.6" y="27.4">6</text>
<text x="188.6" y="24.9">4</text>
<text x="198.5" y="24.9">3</text>
<text x="198.5" y="27.4">5</text>
<text x="198.5" y="30">7</text>
<text x="200.5" y="26.1">5</text>
<text x="200.5" y="28.7">7</text>
<text x="23.4" y="33.8" transform="rotate(-90 23.4 33.8)">1</text>
<text x="30.7" y="32.5">10</text>
<text x="30.7" y="35">12</text>
<text x="33.7" y="33.8">10</text>
<text x="33.7" y="31.2">8</text>
<text x="41" y="33.8">9</text>
<text x="41" y="31.2">7</text>
<text x="43.1" y="35">11</text>
<text x="43.1" y="32.5">9</text>
<text x="78.6" y="33.8">5</text>
<text x="78.8" y="31">2</text>
<text x="80.7" y="32.5">1B</text>
<text x="80.7" y="35">2A</text>
<text x="89.3" y="35">2Y</text>
<text x="89.3" y="32.5">1Y</text>
<text x="92.6" y="33.8">3</text>
<text x="92.6" y="31.2">7</text>
<text x="129.7" y="31.2">10</text>
<text x="132.8" y="32.5">10</text>
<text x="142.6" y="32.5">9</text>
<text x="144.7" y="31.2">9</text>
<text x="185.6" y="31.2">10</text>
<text x="188.6" y="32.5">10</text>
<text x="198.5" y="32.5">9</text>
<text x="200.5" y="31.2">9</text>
<text x="30.7" y="40.1">16</text>
<text x="30.7" y="37.6">14</text>
<text x="33.7" y="41.4">16</text>
<text x="33.7" y="38.8">14</text>
<text x="33.7" y="36.3">12</text>
<text x="40" y="41.4">15</text>
<text x="40" y="38.8">13</text>
<text x="40" y="36.3">11</text>
<text x="43.1" y="40.1">15</text>
<text x="43.1" y="37.6">13</text>
<text x="78.6" y="36.3">6</text>
<text x="80.7" y="37.6">2B</text>
<text x="87.6" y="37.6">GND</text>
<text x="92.6" y="36.3">4</text>
<text x="84.3" y="56.6" transform="rotate(-90 84.3 56.6)">1</text>
<text x="130.7" y="59.2">4</text>
<text x="130.7" y="56.6">2</text>
<text x="132.8" y="57.9">2</text>
<text x="142.6" y="57.9">1</text>
<text x="144.7" y="56.6">1</text>
<text x="144.7" y="59.2">3</text>
<text x="186.6" y="59.2">4</text>
<text x="186.6" y="56.6">2</text>
<text x="188.6" y="57.9">2</text>
<text x="198.5" y="57.9">1</text>
<text x="200.5" y="56.6">1</text>
<text x="200.5" y="59.2">3</text>
<text x="130.7" y="64.2">8</text>
<text x="130.7" y="61.7">6</text>
<text x="132.8" y="65.5">8</text>
<text x="132.8" y="63">6</text>
<text x="132.8" y="60.4">4</text>
<text x="142.6" y="60.4">3</text>
<text x="142.6" y="63">5</text>
<text x="142.6" y="65.5">7</text>
<text x="144.7" y="61.7">5</text>
<text x="144.7" y="64.2">7</text>
<text x="186.6" y="64.2">8</text>
<text x="186.6" y="61.7">6</text>
<text x="188.6" y="65.5">8</text>
<text x="188.6" y="63">6</text>
<text x="188.6" y="60.4">4</text>
<text x="198.5" y="60.4">3</text>
<text x="198.5" y="63">5</text>
<text x="198.5" y="65.5">7</text>
<text x="200.5" y="61.7">5</text>
<text x="200.5" y="64.2">7</text>
<text x="129.7" y="66.8">10</text>
<text x="132.8" y="68.1">10</text>
<text x="142.6" y="68.1">9</text>
<text x="144.7" y="66.8">9</text>
<text x="185.6" y="66.8">10</text>
<text x="188.6" y="68.1">10</text>
<text x="198.5" y="68.1">9</text>
<text x="200.5" y="66.8">9</text>
<text x="30.7" y="79.5">16</text>
<text x="30.7" y="82">14</text>
<text x="33.7" y="80.8">16</text>
<text x="33.7" y="83.3">14</text>
<text x="40" y="83.3">13</text>
<text x="40" y="80.8">15</text>
<text x="43.1" y="82">13</text>
<text x="43.1" y="79.5">15</text>
<text x="30.7" y="84.6">12</text>
<text x="30.7" y="87.1">10</text>
<text x="31.7" y="89.6">8</text>
<text x="33.7" y="85.8">12</text>
<text x="33.7" y="88.4">10</text>
<text x="40" y="85.8">11</text>
<text x="41" y="88.4">9</text>
<text x="43.1" y="89.6">7</text>
<text x="43.1" y="87.1">9</text>
<text x="43.1" y="84.6">11</text>
<text x="31.7" y="92.2">6</text>
<text x="31.7" y="94.7">4</text>
<text x="33.7" y="90.9">8</text>
<text x="33.7" y="93.5">6</text>
<text x="33.7" y="96">4</text>
<text x="41" y="96">3</text>
<text x="41" y="93.5">5</text>
<text x="41" y="90.9">7</text>
<text x="43.1" y="94.7">3</text>
<text x="43.1" y="92.2">5</text>
<text x="31.7" y="97.3">2</text>
<text x="33.7" y="98.5">2</text>
<text x="41" y="98.5">1</text>
<text x="43.1" y="97.3">1</text>
<text x="162.3" y="102.3">3</text>
<text x="165.6" y="103.4">IN</text>
<text x="175.6" y="103.4">OUT</text>
<text x="181.6" y="102.3">2</text>
<text x="212.1" y="102.1">1</text>
<text x="171.7" y="110.7" transform="rotate(-90 171.7 110.7)">1</text>
<text x="210.8" y="116.1">1</text>
</g>
<g font-size="1.8" fill="#00f">
<text x="153.6" y="23.4">I2C_SDA</text>
<text x="153.8" y="20.8">I2C_SCL</text>
<text x="209.5" y="23.4">I2C_SDA</text>
<text x="209.7" y="20.8">I2C_SCL</text>
<text x="64.5" y="28.4">U0</text>
<text x="93.4" y="25.4">3V3</text>
<text x="149.6" y="25.9">BOARD_NUM</text>
<text x="154.7" y="28.4">BIT1_0</text>
<text x="205.5" y="25.9">BOARD_NUM</text>
<text x="210.6" y="28.4">BIT2_0</text>
<text x="57.9" y="31.8">3V3</text>
<text x="64.5" y="33.5">U1</text>
<text x="101.3" y="33.5">D1</text>
<text x="101.3" y="31">D0</text>
<text x="116.3" y="31.8">3V3</text>
<text x="154.7" y="31">BIT1_1</text>
<text x="172.2" y="31.8">3V3</text>
<text x="210.6" y="31">BIT2_1</text>
<text x="20.1" y="39.9">I2C_SDA</text>
<text x="20.1" y="37.3">I2C_SCL</text>
<text x="50.5" y="39.9">U0</text>
<text x="50.5" y="37.3">U1</text>
<text x="64.5" y="36.1">U0</text>
<text x="79.8" y="41.1">74LVC2G86</text>
<text x="131.8" y="36.1">ED10BGFBK</text>
<text x="187.7" y="36.1">ED10BGFBK</text>
<text x="32.8" y="45">IPCP254F16PB28R</text>
<text x="69.6" y="45">10K</text>
<text x="77.2" y="45">10K</text>
<text x="114" y="42.4">BOARD_NUM</text>
<text x="126.7" y="47.5">100nF</text>
<text x="152.1" y="42.4">10K</text>
<text x="159.8" y="42.4">10K</text>
<text x="172.5" y="42.4">BOARD_NUM</text>
<text x="185.2" y="47.5">100nF</text>
<text x="208" y="42.4">10K</text>
<text x="215.6" y="42.4">10K</text>
<text x="16.3" y="53.8">U0</text>
<text x="32.8" y="53.8">100nF</text>
<text x="203.9" y="52.6">3V3</text>
<text x="16.3" y="58.9">U1</text>
<text x="32.8" y="58.9">100nF</text>
<text x="65.8" y="57.7">BOARD_NUM</text>
<text x="101.3" y="57.7">U1</text>
<text x="153.6" y="58.9">I2C_SDA</text>
<text x="153.8" y="56.4">I2C_SCL</text>
<text x="209.5" y="58.9">I2C_SDA</text>
<text x="209.7" y="56.4">I2C_SCL</text>
<text x="91.2" y="61.5">2K/0.1%</text>
<text x="149.6" y="61.5">BOARD_NUM</text>
<text x="154.7" y="64">BIT3_0</text>
<text x="205.5" y="61.5">BOARD_NUM</text>
<text x="210.6" y="64">BIT4_0</text>
<text x="87.4" y="67.8">1K/0.1%</text>
<text x="116.3" y="67.3">3V3</text>
<text x="131.8" y="71.6">ED10BGFBK</text>
<text x="154.7" y="66.5">BIT3_1</text>
<text x="172.2" y="67.3">3V3</text>
<text x="187.7" y="71.6">ED10BGFBK</text>
<text x="210.6" y="66.5">BIT4_1</text>
<text x="91.2" y="76.7">2K/0.1%</text>
<text x="101.3" y="72.9">U0</text>
<text x="114" y="75.4">BOARD_NUM</text>
<text x="152.1" y="78">10K</text>
<text x="159.8" y="78">10K</text>
<text x="172.5" y="76.7">BOARD_NUM</text>
<text x="208" y="78">10K</text>
<text x="215.6" y="78">10K</text>
<text x="126.7" y="80.5">100nF</text>
<text x="185.2" y="81.8">100nF</text>
<text x="87.4" y="84.3">2K/0.1%</text>
<text x="155.6" y="85.6">3V3</text>
<text x="203.9" y="85.6">3V3</text>
<text x="211.5" y="85.6">3V3</text>
<text x="22.6" y="94.5">I2C_SCL</text>
<text x="50.5" y="94.5">D1</text>
<text x="22.6" y="97">I2C_SDA</text>
<text x="50.5" y="97">D0</text>
<text x="120.8" y="99.6">+12V</text>
<text x="169.9" y="99.6">AZ1117CR-3.3TRG1</text>
<text x="202.6" y="98.3">3V3</text>
<text x="32.8" y="102.1">HC-PZ254-13.8L-2x8PWA</text>
<text x="70.9" y="105.9">I2C_SCL</text>
<text x="98.5" y="106.7">3V3</text>
<text x="16.3" y="108.5">D0</text>
<text x="16.3" y="113.5">D1</text>
<text x="32.8" y="108.5">100nF</text>
<text x="32.8" y="113.5">100nF</text>
<text x="82.3" y="109.7">10K</text>
<text x="125.5" y="111">SMF12CA</text>
<text x="143.3" y="112.3">22uF</text>
<text x="157.2" y="112.3">22uF</text>
<text x="191.5" y="111">10uF</text>
<text x="70.9" y="114.8">I2C_SDA</text>
<text x="82.3" y="118.6">10K</text>
<text x="98.5" y="115.6">3V3</text>
</g>
<text font-size="1.5" fill="#00f" x="208" y="111">10uF</text>
<text font-size="1.5" fill="#000080" x="208" y="108.5">C2</text>
</svg>
